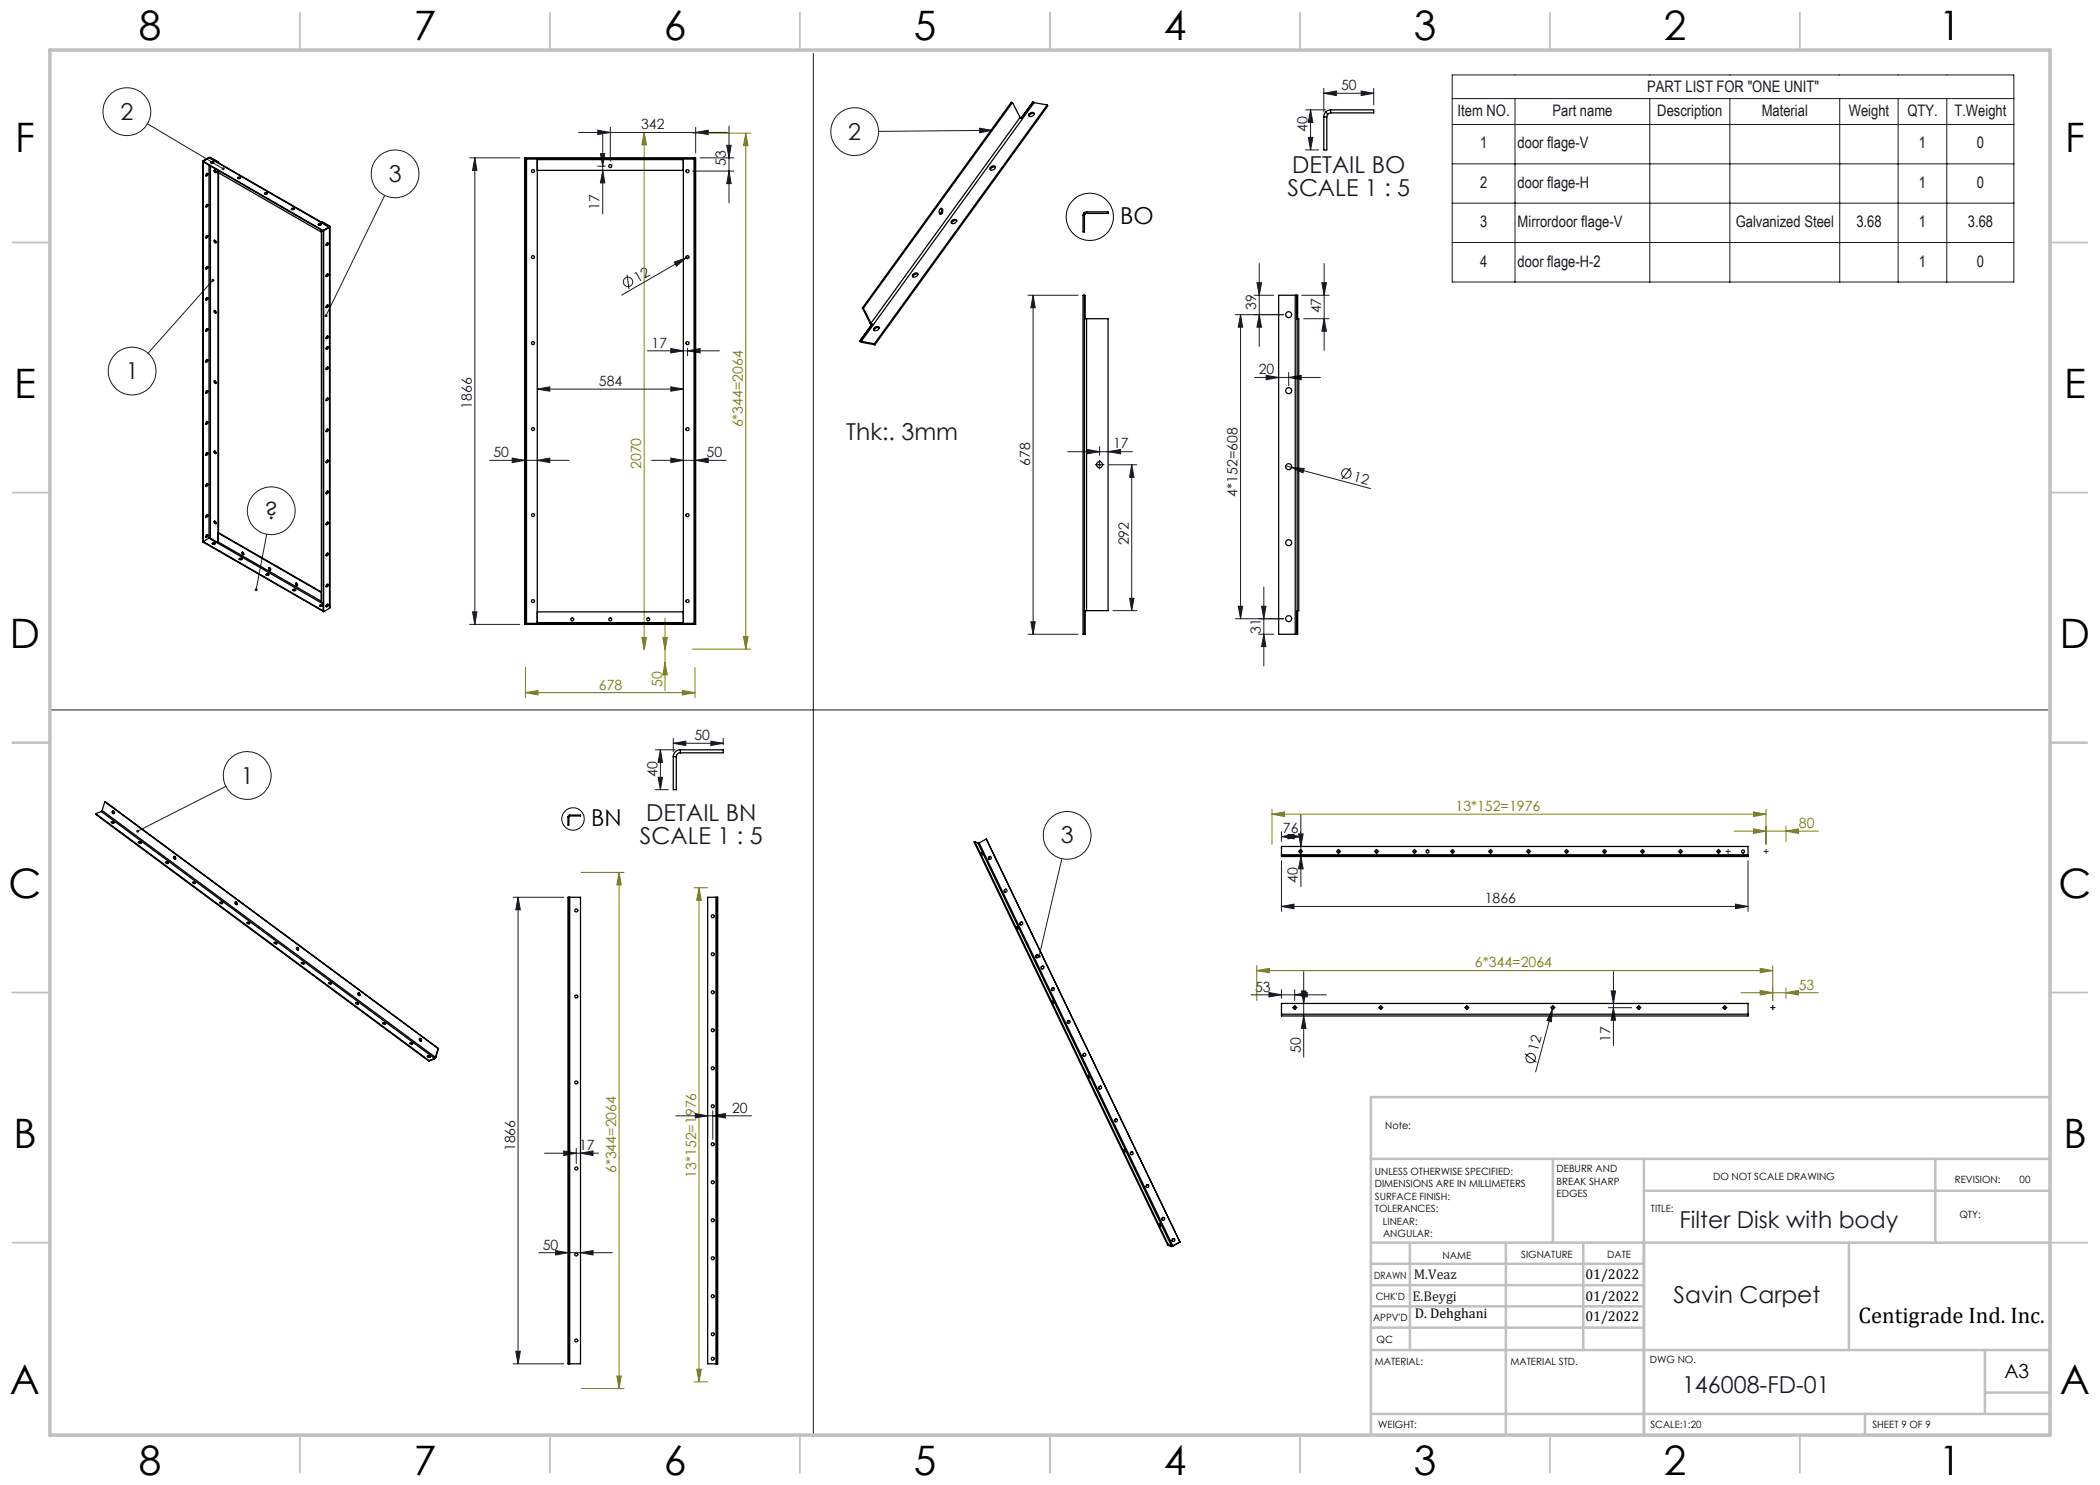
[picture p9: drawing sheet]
<svg xmlns="http://www.w3.org/2000/svg" width="420mm" height="297mm" viewBox="0 0 420 297" stroke-linecap="round" stroke-linejoin="round" font-family="sans-serif">
<g fill="none" stroke="#191924" stroke-width=".2">
<path d="M162.7 10.7v276.6M264.8 18.7l2.5-.5v.9zM264.8 17.7v4.7M264.8 18.7h9.9M272.2 18.2l2.5 .5-2.5 .4zM274.7 17.7v3.3M290.4 15h112.4v41.4h-112.4zM290.4 19.7h112.4M303 19.7v36.7M330 19.7v36.7M346 19.7v36.7M367.9 19.7v36.7"/>
<path d="M379.6 19.7v36.7M389.4 19.7v36.7M29.5 24.8l15.1 9M76.9 39.1l-11.7 24M93.9 31.6h10.1M95 31.6v93.3M95 31.6l.4 2.5h-.9zM115.7 26.5h29.8M119.5 33.2h1.5M119.6 26l2.5 .5-2.5 .4zM120.1 30.7h.9l-.5 2.5zM120.5 26.9v15.9"/>
<path d="M120.5 34.1l.5 2.5h-.9zM122.1 25.5v6.7M138.5 34.2h8.3M139.1 26.5l2.5-.5v.9zM139.1 25.5v5.1M140 31.6h6.8M145.3 29.1h.9l-.4 2.5zM145.8 25.2v15.4M145.8 34.2l.4 2.5h-.9zM195.9 25.6l2.5 .5-2.5 .5zM198.4 26.1l-22.7 .2M261.1 30h2.6"/>
<path d="M261.1 22h4M261.7 27.5h.9l-.5 2.5zM262.1 22v8M262.1 22l.5 2.5h-.9zM290.4 24.9h112.4M290.4 32.8h112.4M42.6 56.1l-13 14.6M125.4 54.9l.4 2.9M134.9 52.4l2.3-.8-1.9 1.6zM137.2 51.6l-12.8 7.4M137.8 51.3l-.6 .3M205.6 59.1h10"/>
<path d="M206.6 59.1l.4 2.5h-.8zM206.6 59.1v67.8M250.8 59.1h3.9M251.4 56.5h.9l-.5 2.6zM251.8 52.7v16.6M260.3 59.1h5.5M264.4 56.5h.9l-.5 2.6zM264.8 52.7v17.4M290.4 40.6h112.4M290.4 48.5h112.4M107.5 77.8l2.5-.4v.8zM107.5 77.8h29.2"/>
<path d="M129.5 70.2h14.4M134.2 69.7l2.5 .5-2.5 .4zM134.2 77.4l2.5 .4-2.5 .4zM137.5 70.2l2.5-.5v.9zM137.5 69.6v1.6M247.1 62.9h9.7M248.1 62.9l.4 2.5h-.9zM248.1 62.9v60.9M250.9 75.5h13.2M251.8 62.9l.5 2.5h-.9zM253.2 75.1l2.5 .4-2.5 .4zM257.7 75.5l2.5-.4v.8z"/>
<path d="M257.7 74.5v2.6M260.7 63.7h5.1M264.8 63.7l.5 2.5h-.9zM97.9 92.1h15.9M102.4 91.6l2.6 .5-2.6 .4zM107.5 92.1l2.5-.5v.9zM130.3 92.1h14.9M134.2 91.6l2.5 .5-2.5 .4zM139.1 92.1l2.5-.5v.9zM213.6 90.3h12.9M217.4 89.9l2.5 .4-2.5 .5zM219.6 93h.6"/>
<path d="M219.9 89.3v1.8M219.9 92.7v.5M221.6 90.3l2.5-.4v.9zM221.8 93h5.6M226.3 93l.5 2.5h-.9zM226.3 93v29.1M257.1 93.2l1.2 .3M258.3 93.5l2.5 .2-.2 .9zM258.3 93.5l15.8 4.2M270.1 93.6l-1.7 2.2M53.3 106.9l-2.1 11M225.9 119.7h.9l-.5 2.4z"/>
<path d="M252.8 117.4v15.8M93.9 124.9h10.1M94.5 122.4h.9l-.4 2.5zM205.6 126.9h10M206.2 124.4h.8l-.4 2.5zM222.6 122.1h4.8M247.1 123.8h9.7M247.6 121.2h.9l-.4 2.6zM251.7 126.9h3M252.3 121.2h.9l-.4 2.6zM252.8 126.9l.4 2.4h-.9zM10.2 142h399.4"/>
<path d="M45.2 157.3l-17.6 8.9M131.1 157.9h2.6M131.1 150h3.9M131.6 155.5h.9l-.4 2.4zM132.1 150v7.9M132.1 150l.4 2.5h-.9zM134.7 148.7l2.5-.5v.9zM134.7 147.7v2.7M134.7 148.7h9.9M142.2 148.2l2.4 .5-2.4 .4zM144.6 147.7v1.2M102.6 179.5h10.1"/>
<path d="M103.6 179.5v93.3M103.6 179.5l.5 2.5h-.9zM212.4 171.7l-4.6 19.6M256.3 167.3l2.5-.4v.9zM256.3 166.3v2M256.3 172.2v10.1M256.3 167.3h3.8M257.6 166.9l2.5 .4-2.5 .5zM259.7 166.8h.9l-.4 2.5zM260 170.3h.2M260.1 166.3v2.6M260.1 170.2v.2"/>
<path d="M260.2 171.3l.4 2.5h-.9zM260.2 162.9v14.4M267.6 170.3h.2M267.7 170.2v.2M275.2 170.3h.2M275.3 170.2v.2M282.8 170.3h.2M282.9 170.2v.2M290.4 170.3h.2M290.5 170.2v.2M298 170.3h.2M298.1 170.2v.2"/>
<path d="M305.6 170.3h.2M305.7 170.2v.2M313.2 170.3h.2M313.3 170.2v.2M320.8 170.3h.2M320.9 170.2v.2M328.4 170.3h.2M328.5 170.2v.2M336 170.3h.2M336.1 170.2v.2M343.6 170.3h.2M343.7 170.2v.2"/>
<path d="M345.5 170.3h.2M345.6 170.2v.2M349.6 172.2v10.1M353.1 170.3h.2M353.2 170.2v.2M250.2 199h15.1M253.8 198.5l2.5 .5-2.5 .4zM256.3 181.3l2.5-.5v.9zM256.3 197.9v1.8M256.3 181.3h93.3M258.9 199l2.5-.5v.9zM258.9 197.9v2.2"/>
<path d="M260.3 198.2h.9l-.5 2.5zM260.7 194.3v17.1M322.2 198.2h.9l-.4 2.5zM322.7 194.3v14.8M347.1 180.8l2.5 .5-2.5 .4zM258.8 201.5h.3M258.9 201.4v.2M260.7 203.2l.5 2.5h-.9zM276 201.5h.3M276.2 201.4v.2M293.2 201.5h.3M293.4 201.4v.2"/>
<path d="M305 210.7l2.3 1.8M310.4 201.5h.3M310.5 201.8l-.2 2.6-.9-.3zM310.5 201.8l-3.4 12.6M310.6 201.4v.2M310.6 201.3l-.1 .5M321.7 201.5h4.6M322.7 201.5l.4 2.5h-.9zM327.6 201.5h.3M327.8 201.4v.2M344.8 201.5h.3M344.9 201.4v.2"/>
<path d="M354.4 201.5h.3M354.5 201.4v.2M108.9 230.6h10.8M112.7 230.2l2.6 .4-2.6 .5zM115.3 229.7v3M116.1 230.6l2.5-.4v.9zM135.2 223.2h15.1M139.1 222.7l2.4 .5-2.4 .4zM142.6 223.2l2.5-.5v.9zM142.6 222.1v5.8M107.8 250.5h14.6M111.1 250.1l2.5 .4-2.5 .5z"/>
<path d="M116.1 250.5l2.5-.4v.9zM102.6 272.8h10.1M103.2 270.3h.9l-.5 2.5z"/>
<circle cx="25.4" cy="22.3" r="4.8"/>
<circle cx="79" cy="34.8" r="4.8"/>
<circle cx="171" cy="26.3" r="4.8"/>
<circle cx="125.6" cy="56.4" r=".95"/>
<circle cx="26.4" cy="74.2" r="4.8"/>
<circle cx="269.3" cy="94.7" r=".95"/>
<circle cx="54.2" cy="102.2" r="4.8"/>
<circle cx="49.4" cy="155.1" r="4.8"/>
<circle cx="213.4" cy="167.1" r="4.8"/>
<circle cx="306.1" cy="211.6" r=".94"/>
</g>
<g fill="none" stroke="#000" stroke-width=".2">
<circle cx="217.9" cy="43.4" r="4.7"/>
<circle cx="114.6" cy="163.8" r="2.24"/>
</g>
<g fill="none" stroke="#808000" stroke-width=".2">
<path d="M128.8 26.5l.5 2.5h-.9zM128.8 26.5v103.5M138.5 26.6h11.6M149.2 26.6l.4 2.5h-.9zM149.2 26.6v103.2M105.1 138.5l2.5-.4v.9zM105.1 133.5v6.1M105.1 138.5h33.9M128.4 127.5h.9l-.5 2.5zM132.6 127.5h.9l-.5 2.5zM133 132.5l.5 2.5h-.9zM133 123.6v14.5"/>
<path d="M136.5 138.1l2.5 .4-2.5 .5zM138.5 129.8h11.6M139 133.5v6.1M148.7 127.3h.9l-.4 2.5zM116.3 174.5h8.5M123.8 174.5l.4 2.5h-.8zM123.8 174.5v103.2M138.8 177.5h2.7M139.8 177.5l.5 2.6h-1zM139.8 177.5v98.9M254.4 162.8l2.5-.4v.9zM254.4 161.9v7"/>
<path d="M254.4 162.8h98.8M346.9 166.2h16.8M350.7 162.4l2.5 .4-2.5 .5zM350.7 165.8l2.5 .4-2.5 .5zM353.2 161.9v7M357.2 166.2l2.5-.4v.9zM357.2 165.2v3.1M251.4 194.1l2.5-.4v.9zM251.4 193.1v7M251.4 194.1h103.1M348.2 198.5h15.4M352 193.7l2.5 .4-2.5 .5z"/>
<path d="M352 198.1l2.5 .4-2.5 .5zM354.5 193.1v7M357.2 198.5l2.5-.4v.9zM357.2 197.6v2.1M116.3 277.7h8.5M123.4 275.2h.8l-.4 2.5zM138.8 276.4h2.7M139.3 273.9h1l-.5 2.5z"/>
</g>
<g fill="none" stroke="#191924" stroke-width=".2" stroke-dasharray="15.2 1.3 1.3 1.3">
<path d="M219.4 92.9h-.3M219.9 92.4v-.3M219.9 93.4v.4M220.4 92.9h.4M259.9 170.3h-.2M260.1 170v-.2M260.1 170.5v.2M260.4 170.3h.1M267.5 170.3h-.2M267.7 170v-.2M267.7 170.5v.2M268 170.3h.1"/>
<path d="M275.1 170.3h-.2M275.3 170v-.2M275.3 170.5v.2M275.6 170.3h.1M282.7 170.3h-.2M282.9 170v-.2M282.9 170.5v.2M283.2 170.3h.1M290.3 170.3h-.2M290.5 170v-.2M290.5 170.5v.2M290.8 170.3h.1"/>
<path d="M297.9 170.3h-.2M298.1 170v-.2M298.1 170.5v.2M298.4 170.3h.1M305.5 170.3h-.2M305.7 170v-.2M305.7 170.5v.2M306 170.3h.1M313.1 170.3h-.2M313.3 170v-.2M313.3 170.5v.2M313.6 170.3h.1"/>
<path d="M320.7 170.3h-.2M320.9 170v-.2M320.9 170.5v.2M321.2 170.3h.1M328.3 170.3h-.2M328.5 170v-.2M328.5 170.5v.2M328.8 170.3h.1M335.9 170.3h-.2M336.1 170v-.2M336.1 170.5v.2M336.4 170.3h.1"/>
<path d="M343.5 170.3h-.2M343.7 170v-.2M343.7 170.5v.2M344 170.3h.1M345.4 170.3h-.2M345.6 170v-.2M345.6 170.5v.2M345.9 170.3h.1M353 170.3h-.2M353.2 170v-.2M353.2 170.5v.2M353.5 170.3h.1"/>
<path d="M258.7 201.5h-.2M259 201.8v.1M259 201.3v-.2M259.2 201.5h.2M275.9 201.5h-.2M276.2 201.8v.1M276.2 201.3v-.2M276.4 201.5h.2M293.1 201.5h-.2M293.4 201.8v.1M293.4 201.3v-.2M293.6 201.5h.2"/>
<path d="M310.3 201.5h-.2M310.6 201.8v.1M310.6 201.3v-.2M310.8 201.5h.2M327.5 201.5h-.2M327.8 201.8v.1M327.8 201.3v-.2M328 201.5h.2M344.7 201.5h-.2M345 201.8v.1M345 201.3v-.2M345.2 201.5h.2"/>
<path d="M354.3 201.5h-.2M354.6 201.8v.1M354.6 201.3v-.2M354.8 201.5h.2"/>
</g>
<g fill="none" stroke="#c0c0c0" stroke-width=".35">
<path d="M60 2.5v7.5M110 2.5v7.5M160 2.5v7.5M210 2.5v7.5M260 2.5v7.5M310 2.5v7.5M360 2.5v7.5M2.5 48.5h7.5M410 48.5h7.5M2.5 98.5h7.5M410 98.5h7.5M2.5 148.5h7.5"/>
<path d="M410 148.5h7.5M2.5 198.5h7.5M410 198.5h7.5M2.5 248.5h7.5M410 248.5h7.5M60 287v7.5M110 287v7.5M160 287v7.5M210 287v7.5M260 287v7.5M310 287v7.5M360 287v7.5"/>
</g>
<g fill="none" stroke="#c0c0c0" stroke-width=".5">
<path d="M410 219.4h-135.8v67.4M274.2 231.8h135.8M310.6 231.8v16.7M328.8 231.8v55.2M328.8 238.2h81.2M387.1 231.8v16.7M274.2 248.5h135.8M274.2 257h54.6M274.2 252.8h54.6M282 248.5v21.5M301.2 248.5v38.3M316.7 248.5v21.5"/>
<path d="M369.8 248.5v21.5M274.2 265.5h54.6M274.2 261.3h54.6M274.2 270h135.8M397 270v12.8M397 278.5h13M274.2 282.8h135.8M373 282.8v4.2"/>
</g>
<path d="M10 10h400v277h-400z" fill="none" stroke="#c0c0c0" stroke-width=".7"/>
<path d="M44.4 33.5v.4a.29 .29 0 0 0 .2 .2 .29 .29 0 0 0 .3-.2l-.3-.1 .3 .1a.31 .31 0 0 0-.1-.4 .31 .31 0 0 0-.4 0zM65 62.9l-.1 .3 .2 .2 .1-.3-.1 .3a.31 .31 0 0 0 .4-.3 .31 .31 0 0 0-.5-.2zM51 117.8a.29 .29 0 0 0-.1 .3 .29 .29 0 0 0 .3 .1v-.3v.3a.29 .29 0 0 0 .3-.3 .29 .29 0 0 0-.5-.1zM42.4 55.8a.31 .31 0 0 0-.1 .5 .31 .31 0 0 0 .5 0 .31 .31 0 0 0 0-.5l-.2 .3 .2-.3zM195.9 25.6l2.5 .5-2.5 .5zM27.3 166v.4l.3-.2-.3 .2a.3 .3 0 0 0 .4 .1 .3 .3 0 0 0 .1-.4 .3 .3 0 0 0-.5-.1zM207.6 191.1a.29 .29 0 0 0 .2 .5v-.3v.3a.31 .31 0 0 0 .3-.4 .31 .31 0 0 0-.5-.1z" fill="#191924"/>
<g fill="#808000">
<path d="M136.5 138.1l2.5 .4-2.5 .5zM105.1 138.5l2.5-.4v.9z"/>
<path d="M251.4 194.1l2.5-.4v.9zM352 193.7l2.5 .4-2.5 .5zM352 198.1l2.5 .4-2.5 .5zM357.2 198.5l2.5-.4v.9z"/>
<path d="M128.8 26.5l.5 2.5h-.9zM128.4 127.5h.9l-.5 2.5zM132.6 127.5h.9l-.5 2.5zM133 132.5l.5 2.5h-.9zM149.2 26.6l.4 2.5h-.9zM148.7 127.3h.9l-.4 2.5zM123.8 174.5l.4 2.5h-.8zM123.4 275.2h.8l-.4 2.5zM139.8 177.5l.5 2.6h-1zM139.3 273.9h1l-.5 2.5z"/>
<path d="M254.4 162.8l2.5-.4v.9zM350.7 162.4l2.5 .4-2.5 .5zM350.7 165.8l2.5 .4-2.5 .5zM357.2 166.2l2.5-.4v.9z"/>
</g>
<g fill="#191924">
<path d="M134.9 52.4l2.3-.8-1.9 1.6z"/>
<path d="M310.5 201.8l-.2 2.6-.9-.3z"/>
<path d="M258.3 93.5l2.5 .2-.2 .9z"/>
<path d="M272.2 18.2l2.5 .5-2.5 .4zM264.8 18.7l2.5-.5v.9z"/>
<path d="M107.5 92.1l2.5-.5v.9zM102.4 91.6l2.6 .5-2.6 .4zM137.5 70.2l2.5-.5v.9zM134.2 69.7l2.5 .5-2.5 .4zM142.6 223.2l2.5-.5v.9zM139.1 222.7l2.4 .5-2.4 .4zM257.7 75.5l2.5-.4v.8zM253.2 75.1l2.5 .4-2.5 .4zM257.6 166.9l2.5 .4-2.5 .5zM256.3 167.3l2.5-.4v.9z"/>
<path d="M107.5 77.8l2.5-.4v.8zM134.2 77.4l2.5 .4-2.5 .4zM134.2 91.6l2.5 .5-2.5 .4zM139.1 92.1l2.5-.5v.9zM119.6 26l2.5 .5-2.5 .4zM139.1 26.5l2.5-.5v.9zM111.1 250.1l2.5 .4-2.5 .5zM116.1 250.5l2.5-.4v.9zM112.7 230.2l2.6 .4-2.6 .5zM116.1 230.6l2.5-.4v.9zM217.4 89.9l2.5 .4-2.5 .5zM221.6 90.3l2.5-.4v.9z"/>
<path d="M258.9 199l2.5-.5v.9zM253.8 198.5l2.5 .5-2.5 .4z"/>
<path d="M94.5 122.4h.9l-.4 2.5zM95 31.6l.4 2.5h-.9zM145.8 34.2l.4 2.5h-.9zM145.3 29.1h.9l-.4 2.5zM131.6 155.5h.9l-.4 2.4zM132.1 150l.4 2.5h-.9z"/>
<path d="M261.7 27.5h.9l-.5 2.5zM262.1 22l.5 2.5h-.9z"/>
<path d="M322.7 201.5l.4 2.5h-.9zM322.2 198.2h.9l-.4 2.5z"/>
<path d="M264.4 56.5h.9l-.5 2.6zM264.8 63.7l.5 2.5h-.9zM251.4 56.5h.9l-.5 2.6zM251.8 62.9l.5 2.5h-.9z"/>
<path d="M120.1 30.7h.9l-.5 2.5zM120.5 34.1l.5 2.5h-.9zM103.6 179.5l.5 2.5h-.9zM103.2 270.3h.9l-.5 2.5zM206.6 59.1l.4 2.5h-.8zM206.2 124.4h.8l-.4 2.5zM226.3 93l.5 2.5h-.9zM225.9 119.7h.9l-.5 2.4zM248.1 62.9l.4 2.5h-.9zM247.6 121.2h.9l-.4 2.6zM259.7 166.8h.9l-.4 2.5zM260.2 171.3l.4 2.5h-.9z"/>
<path d="M252.3 121.2h.9l-.4 2.6zM252.8 126.9l.4 2.4h-.9z"/>
<path d="M260.3 198.2h.9l-.5 2.5zM260.7 203.2l.5 2.5h-.9z"/>
<path d="M134.7 148.7l2.5-.5v.9zM142.2 148.2l2.4 .5-2.4 .4z"/>
<path d="M256.3 181.3l2.5-.5v.9zM347.1 180.8l2.5 .5-2.5 .4z"/>
</g>
<g fill="none" stroke="#000" stroke-width=".25">
<path d="M40.5 32.2h.1M40.5 32.2v76.2h.1M40.6 32.2v76.2M40.6 32.2l24 13.9M40.6 32.4l24 13.8M41.2 34.9l.2-.2a.26 .26 0 0 1 .1 .3 .26 .26 0 0 1-.4 .1zM41.5 34.7l-.2 .4-.1 .1M41.7 31.5h.5M41.7 31.5l-1.2 .7M41.7 31.5l.1 .1M41.8 31.6h.3M41.8 31.6l-1.2 .6"/>
<path d="M41.8 31.6l24 13.8M41.8 33.1v74.5M42.1 31.6l1.5 .9M42.1 31.6h.1M42.1 33.2v74.4M42.2 32.5l.2-.1 .3 .1M42.2 32.4l.1-.1a.25 .25 0 0 1 .4 0 .25 .25 0 0 1 0 .4 .25 .25 0 0 1-.4-.1zM42.2 31.5l1.5 .9M42.2 31.5l-.1 .1M42.9 34l.2 .1a.24 .24 0 0 1 .2 .2 .24 .24 0 0 1-.3 .3 .24 .24 0 0 1-.2-.3zM42.9 34l.1 .4 .2 .1M43.6 32.5h.1"/>
<path d="M43.6 34.1v74.3M43.6 34.5l20.7 11.9M43.6 32.5l20.7 11.9M43.7 32.4l-.1 .1M43.7 32.4v.2M43.7 34.6v71.9M47.6 35.6l.2-.1 .3 .1M47.6 35.5h.4a.26 .26 0 0 1-.1 .3 .26 .26 0 0 1-.4-.2zM52.9 38.6l.2-.1a.23 .23 0 0 1 .3 0 .23 .23 0 0 1 0 .4 .23 .23 0 0 1-.3-.1zM52.9 38.7l.2-.1 .4 .1M105 31.6h34.1v93.3h-34.1zM105.1 31.6v93.3"/>
<path d="M105.1 31.7h33.9M105.2 31.8h2.3v.1M105.3 31.8v92.9M107.5 31.9v92.6M107.5 31.9h29.2M107.5 34.1h29.2M136.7 31.9v92.6M138.8 31.8v92.9M139 31.8h-2.3v.1M139 31.6v93.3M198.2 33.4a.46 .46 0 0 1 .5-.3 .46 .46 0 0 1 .3 .5 .59 .59 0 0 1-.5 .4 .59 .59 0 0 1-.5-.3zM199.1 33.4a.72 .72 0 0 0-1 .6"/>
<path d="M202.5 20.5l-29.8 41.1M202.5 20.5l1.5 3M202.5 20.5h-.3l-29.7 41.1M204 23.5l.2 .2M204 23.5l-29.8 41.1M205.8 22.8a.6 .6 0 0 1 1-.1 .64 .64 0 0 1-.4 .6 .64 .64 0 0 1-.7-.2zM206.6 20.4l.2 .1M206.6 20.4l-2.4 3.3M206.8 22.8a.75 .75 0 0 0-1 .4M206.8 20.5l-34.5 47.8M206.8 20.5l2.6 .5M209.4 21l-34.5 47.8"/>
<path d="M209.4 21l.2 .2-34.6 47.8M264.8 23.4v6.6h.6v-6.6M264.8 23.4h.6M265.1 22.4l-.3 .6v.4M265.1 22.4l.5 .4M265.6 22.8l-.2 .6M266.1 22.6l-.5 .2M266.1 22l-.5 .1-.5 .3M266.1 22v.6M266.1 22h8.6v.6h-8.6M41.2 59.7l.1-.2a.22 .22 0 0 1 .3 .2 .22 .22 0 0 1-.2 .3h-.2zM41.2 53.4l.1-.1a.22 .22 0 0 1 .3 .2 .22 .22 0 0 1-.2 .3h-.2z"/>
<path d="M41.2 47.2l.1-.1a.25 .25 0 0 1 .3 .3 .25 .25 0 0 1-.3 .2l-.2-.1zM41.3 40.9h.1a.25 .25 0 0 1 .1 .3 .25 .25 0 0 1-.4 .1zM41.5 40.9l-.2 .4-.1 .1M41.5 47.1l-.2 .4-.1 .1M41.5 53.3l-.2 .4-.1 .1M41.5 59.5l-.1 .3-.2 .2M42.9 48l.2 .1a.24 .24 0 0 1 .2 .3 .24 .24 0 0 1-.3 .2 .24 .24 0 0 1-.2-.3zM42.9 48l.1 .5h.2M58.3 41.8l.2-.1 .3 .1M58.3 41.7h.5a.26 .26 0 0 1-.2 .3 .26 .26 0 0 1-.3-.2zM63.7 44.9l.2-.1 .3 .1M63.7 44.8h.4a.26 .26 0 0 1-.2 .3 .26 .26 0 0 1-.3-.3z"/>
<path d="M64.3 44.4h.1M64.3 46v74.4M64.3 44.4l1.5 .9M64.3 44.4l.1-.1 1.5 .9M64.6 46.1v76.2M64.6 46.1h.1M64.7 46.1v76.2M65.4 48.6h.1a.24 .24 0 0 1 .1 .3 .24 .24 0 0 1-.4 .1zM65.4 54.8h.1a.24 .24 0 0 1 .1 .3 .24 .24 0 0 1-.4 .1zM65.5 48.6l-.1 .4-.2 .1M65.5 54.8l-.1 .3-.2 .2M65.8 45.3v.1"/>
<path d="M65.8 45.4l-1.2 .7M65.8 45.4l.1 .1M65.8 45.3h.1M65.9 45.2l.1 .1-.1 .2M65.9 45.5l-1.2 .6M65.9 45.5v76.2M65.9 45.2l-.1 .1M66 45.3v76.2l-.1 .2M182.6 54.8a.51 .51 0 0 1 .5-.3 .51 .51 0 0 1 .5 .4 .62 .62 0 0 1-.5 .5 .62 .62 0 0 1-.6-.3zM183.6 54.9a.77 .77 0 0 0-1 .5M188.1 41.7a.56 .56 0 0 1 .5 .4 .56 .56 0 0 1-.3 .7 .43 .43 0 0 1-.5-.2 .43 .43 0 0 1 .1-.6zM188.2 41.7a.79 .79 0 0 1-.2 1.1"/>
<path d="M190.4 44.1a.45 .45 0 0 1 .5-.3 .45 .45 0 0 1 .4 .5 .59 .59 0 0 1-.5 .4 .59 .59 0 0 1-.6-.3zM191.3 44.2a.73 .73 0 0 0-1 .5M216.6 43.1v3.3h.3v-3.3M216.6 43.1h.3M216.8 42.6l-.2 .5M216.8 42.6l.2 .2M216.9 59.1h.1v4.6h.3M216.9 59.1h-.3v67.8h.3M216.9 59.1v67.8M217 42.8l-.1 .3M217.3 42.7l-.3 .1M217.3 42.4l-.5 .2"/>
<path d="M217.3 42.4v.3M217.3 42.4h4.3v.3h-4.3M259 59.1h.3M259 59.1h-3.3v67.8h3.3M259 59.1v67.8M259.3 59.1v4.6h.1M259.3 59.1h.2v4.6M41.2 78.3l.2-.2a.24 .24 0 0 1 .1 .4 .24 .24 0 0 1-.4 0zM41.2 72.1l.1-.1a.19 .19 0 0 1 .3 .1 .19 .19 0 0 1-.1 .2l-.3 .1zM41.2 65.9l.1-.1a.22 .22 0 0 1 .3 .1 .22 .22 0 0 1-.2 .3h-.2zM41.5 65.7l-.1 .3-.2 .2M41.5 71.9l-.1 .3-.2 .2"/>
<path d="M41.5 78.1l-.1 .4-.2 .1M42.8 76.2a.27 .27 0 0 1 .4 .1 .27 .27 0 0 1-.2 .4l-.2-.3zM42.9 62.1l.2 .1a.24 .24 0 0 1 .2 .2 .24 .24 0 0 1-.3 .2 .24 .24 0 0 1-.2-.3zM42.9 62.1l.1 .4 .2 .1M42.9 76.1v.3l.3 .2M65.3 61.2l.2-.2a.24 .24 0 0 1 .1 .3 .24 .24 0 0 1-.4 .1zM65.3 79.7l.2-.1a.25 .25 0 0 1 .1 .4 .25 .25 0 0 1-.4 0zM65.3 69.5l.2-.2a.24 .24 0 0 1 .1 .4 .24 .24 0 0 1-.4 0zM65.5 61l-.1 .3-.2 .2M65.5 67.2l-.1 .4-.2 .1M65.5 69.3v.3l-.3 .2M65.5 73.4l-.1 .4-.2 .1"/>
<path d="M65.5 79.6l-.1 .4-.2 .1M171.9 68.3l.5 .2M172 68.2l.3 .1M172 68.2l-.1 .1M172.3 68.3l2.6 .5M172.3 68.3l.1 .2M172.4 68.5l2.6 .5M172.5 61.6h.2M172.5 61.6l1.5 3M172.7 61.6l1.5 3M174 64.6l.3 .4M174 64.6h.2"/>
<path d="M174.2 64.6l.2 .2M174.3 65l-2.4 3.3M174.4 64.8l-2.4 3.4M174.4 64.8l-.1 .2M174.9 68.8l.1 .2M174.9 65.5a.48 .48 0 0 1 .5-.2 .48 .48 0 0 1 .4 .3 .59 .59 0 0 1-.4 .5 .59 .59 0 0 1-.7-.2zM175.8 65.6a.71 .71 0 0 0-1 .5M217.3 63.7v58.4M217.3 63.7h4.3v58.4h-4.3M259.4 63.7h.4v58.4h-.4M259.4 63.7v58.4M41.2 96.9a.18 .18 0 0 1 .2-.2 .18 .18 0 0 1 .2 .2l-.3 .4-.2-.1z"/>
<path d="M41.2 90.7l.1-.1a.26 .26 0 0 1 .3 .3 .26 .26 0 0 1-.4 .1zM41.2 84.5l.2-.2a.24 .24 0 0 1 .1 .4 .24 .24 0 0 1-.4 0zM41.5 84.3l-.1 .3-.2 .2M41.5 90.5v.2l-.3 .3M41.5 96.7l-.2 .4-.1 .1M42.8 90.2a.27 .27 0 0 1 .4 .1 .27 .27 0 0 1-.2 .4l-.2-.2zM42.9 90.2l.1 .3 .2 .2M65.3 92.1l.2-.1a.23 .23 0 0 1 .1 .4 .23 .23 0 0 1-.4 0zM65.3 85.9l.1-.1a.27 .27 0 0 1 .3 .4 .27 .27 0 0 1-.4 .2zM65.4 98.3l.1-.1a.25 .25 0 0 1 .1 .4 .25 .25 0 0 1-.4 .1zM65.5 85.8v.3l-.3 .2M65.5 92v.3l-.3 .2"/>
<path d="M65.5 98.2v.3l-.3 .2M40.6 108.4l24 13.9M41.2 103.1l.2-.2a.26 .26 0 0 1 .1 .4 .26 .26 0 0 1-.4 .1zM41.2 107.1l.1-.1a.19 .19 0 0 1 .3 .1 .19 .19 0 0 1-.1 .2l-.3 .2zM41.5 102.9l-.2 .4-.1 .1M41.5 106.9l-.1 .4-.2 .1M41.8 107.6l-1.2 .7 24 13.9M41.8 107.6l22.8 13.2M41.9 107.6l1.7 .9v-.1M42.4 108.7l.5-.2a.25 .25 0 0 1-.1 .4 .25 .25 0 0 1-.4-.2zM42.4 108.8l.2-.1 .4 .1M42.8 104.2a.27 .27 0 0 1 .4 .2 .27 .27 0 0 1-.2 .3l-.2-.2z"/>
<path d="M42.9 104.2l.1 .3 .2 .2M43.6 108.4l20.7 11.9-.1 .1 .4 .2M43.7 106.5l-.1 .1 20.7 11.9M43.7 106.5l20.6 11.9M47.8 111.8l.2-.1a.24 .24 0 0 1 .3-.1 .24 .24 0 0 1 0 .4 .24 .24 0 0 1-.3 0zM47.8 111.9l.2-.1 .4 .1M48.4 110.5a.26 .26 0 0 1 .3 .1 .26 .26 0 0 1-.1 .3l-.2-.2zM48.5 110.4l.3 .5M53.2 115l.2-.1 .4 .1M53.2 114.8h.1a.24 .24 0 0 1 .4 0 .24 .24 0 0 1 0 .3 .24 .24 0 0 1-.4-.1l-.1-.1zM53.8 113.6a.27 .27 0 0 1 .3 .1 .27 .27 0 0 1-.1 .3l-.2-.2zM53.9 113.5v.3l.2 .2"/>
<path d="M58.6 118.1l.1-.1 .4 .1M58.6 117.9h.1a.25 .25 0 0 1 .4-.1 .25 .25 0 0 1 0 .4 .25 .25 0 0 1-.4 0l-.1-.1zM59.1 116.7a.25 .25 0 0 1 .4 .1 .25 .25 0 0 1-.2 .3zM59.2 116.6l.1 .4 .2 .1M65.4 116.9l.1-.1a.24 .24 0 0 1 .1 .4 .24 .24 0 0 1-.4 0zM65.4 110.7l.1-.1a.26 .26 0 0 1 .1 .4 .26 .26 0 0 1-.4 .1zM65.4 104.5l.1-.1a.26 .26 0 0 1 .1 .4 .26 .26 0 0 1-.4 .1zM65.5 104.4v.2l-.3 .3M65.5 110.6l-.1 .5h-.2M65.5 116.8l-.1 .5h-.2M64 121h.1a.24 .24 0 0 1 .3-.1 .24 .24 0 0 1 0 .4 .24 .24 0 0 1-.3 0zM64 121.2l.1-.1 .4 .1"/>
<path d="M64.6 122.3h.1M65.2 121.1l.2 .1M65.3 121l.2 .1M65.4 120.9h.1a.23 .23 0 0 1 .1 .3 .23 .23 0 0 1-.4 0zM65.5 120.8v.3l-.3 .2M65.9 121.7l-1.2 .6M105.1 124.7h33.9M107.5 124.5v.2h-2.3M107.5 124.5h29.2M107.5 122.4h29.2M136.7 124.5v.2h2.3M217.3 122.1h-.3v4.8h-.1"/>
<path d="M259 126.9h.3M259.4 122.1h-.1v4.8M259.5 122.1v4.8h-.2M134.7 151.3h.6M134.7 151.3v6.6h.6v-6.6M136.1 150a1.39 1.39 0 0 0-1.4 1.3M136.1 150.6a.78 .78 0 0 0-.8 .7M136.1 150h8.5v.6h-8.5M136.1 150v.6M19.2 162.7l66.6 49.4M19.2 162.7l-.1 .2 66.7 49.3M20.2 162.3l-1 .4"/>
<path d="M20.2 162.3l66.7 49.4M20.4 162.1l-.2 .2M20.4 162.1l66.7 49.4M21 160.4l-.6 1.7M21 160.4l66.6 49.3M21 160.4l66.7 49.3M22.3 164.4l.2-.1 .3 .2a.25 .25 0 0 1-.3 .2 .25 .25 0 0 1-.2-.3zM22.3 164.5l.5 .1M22.6 162.2l-.1 .2 .3 .3M27.7 168.5h.3l.2 .2M27.7 168.4l.5 .1a.25 .25 0 0 1-.3 .2 .25 .25 0 0 1-.2-.3zM33.1 172.5h.3l.2 .2"/>
<path d="M33.1 172.4l.5 .1a.25 .25 0 0 1-.3 .2 .25 .25 0 0 1-.2-.3zM34.8 171.3a.27 .27 0 0 1 .4 0 .27 .27 0 0 1-.1 .4 .27 .27 0 0 1-.4 0zM34.9 171.3l-.1 .3 .3 .2M38.5 176.5h.4l.2 .2M38.6 176.4l.5 .1a.25 .25 0 0 1-.4 .2 .25 .25 0 0 1-.1-.3zM113.6 163.4v1.6h.2v-1.6M113.6 163.4h.2M113.8 179.5h.1M113.8 179.5h-.2v93.3h.2M113.8 179.5v93.3M113.9 179.5h2.2v93.3h-2.2M113.9 179.5v93.3"/>
<path d="M113.9 163l-.3 .4M113.9 163.2l-.1 .2M113.9 163v.2M113.9 163h2.2v.2h-2.2M143.2 179.5h.2M143.2 179.5h-1.7v93.3h1.7M143.2 179.5v93.3M143.4 179.5h.1v93.3h-.1M143.4 179.5v93.3M194.9 168.3l-.1 .1 38.7 80.6M194.9 168.3l38.7 80.6M194.9 168.3l.7 .4"/>
<path d="M195.6 168.7l38.7 80.5M195.8 168.6l-.2 .1M195.8 168.6l38.8 80.6M196.1 170.5l.3 .5zM197.2 167.8l-1.4 .8M197.2 167.8l38.8 80.6M197.2 167.8h.1M198.1 171.3l-.3 .1v.4M201.3 177.9l-.4 .2 .1 .3M256.3 171v.1M256.3 171v-1.7h93.3v1.7M256.3 171.1v.2h93.3v-.2"/>
<path d="M256.3 171.1h93.3M256.3 171h93.3M349.6 171v.1M44 180.5h.3l.2 .2M44 180.4h.2a.24 .24 0 0 1 .3 .1 .24 .24 0 0 1-.1 .3 .24 .24 0 0 1-.3-.1zM47.2 180.4l-.1 .3 .3 .2M49.4 184.5l.2-.1a.24 .24 0 0 1 .3 .1 .24 .24 0 0 1-.1 .4 .24 .24 0 0 1-.3-.2zM49.4 184.6h.3l.2 .1M54.8 188.5h.2a.24 .24 0 0 1 .4 .1 .24 .24 0 0 1-.2 .3 .24 .24 0 0 1-.3-.2zM54.8 188.6h.4l.2 .2M59.4 189.5v.2l.3 .3M60.3 192.6h.3l.2 .2"/>
<path d="M60.3 192.5h.2a.24 .24 0 0 1 .3 .1 .24 .24 0 0 1-.1 .3 .24 .24 0 0 1-.3-.1zM65.7 196.6a.25 .25 0 0 1 .4-.1 .25 .25 0 0 1 0 .3h-.3zM65.7 196.6h.3l.2 .2M71.6 198.6a.26 .26 0 0 1 .4 .2 .26 .26 0 0 1-.2 .3l-.2-.2zM71.7 198.6v.3l.3 .2M203.3 185.3l.3 .6zM204.4 184.5l-.1-.1a.33 .33 0 0 0-.3 .3 .33 .33 0 0 0 .2 .3M207.6 191l-.3 .1-.1 .1 .1 .4M208.7 193.2h-.1a.29 .29 0 0 0-.3 .2 .29 .29 0 0 0 .1 .4M210.7 197.6l-.3 .1 .1 .4M71.1 200.7h.4l.1 .1M71.2 200.6l.1-.1a.23 .23 0 0 1 .4 .1 .23 .23 0 0 1-.2 .3 .23 .23 0 0 1-.3-.1z"/>
<path d="M76.6 204.6l.1-.1a.24 .24 0 0 1 .4 .1 .24 .24 0 0 1-.1 .3 .24 .24 0 0 1-.3-.1zM76.6 204.7h.3l.2 .2M82 208.7h.3l.2 .2M82 208.6h.2a.24 .24 0 0 1 .3 0 .24 .24 0 0 1-.1 .4 .24 .24 0 0 1-.3-.2l-.1-.1zM84 207.7v.3l.2 .2M85.5 211.3h.3l.2 .2M85.5 211.2l.2-.1a.24 .24 0 0 1 .3 .1 .24 .24 0 0 1-.1 .4 .24 .24 0 0 1-.3-.2zM85.8 212.1v.1M86.9 211.8l-1.1 .4M86.9 211.7l-1.1 .4M86.9 211.7v.1M87.1 211.5l-.2 .2"/>
<path d="M87.2 211.4l-.3 .4M87.2 211.4l-.1 .1M87.6 209.7l-.5 1.8M87.7 209.7h-.1M87.7 209.7l-.5 1.7M210.4 200.2l.3 .5zM213.9 204.1a.31 .31 0 0 0-.4 .2 .31 .31 0 0 0 .1 .4M217.1 210.7h-.1a.3 .3 0 0 0-.3 .2 .3 .3 0 0 0 .1 .3M217.6 215l.3 .6zM220.2 217.3a.3 .3 0 0 0-.4 .1 .3 .3 0 0 0 .1 .4M256.3 202.8v.4h93.3v-.4M256.3 202.8h93.3"/>
<path d="M256.3 202.8v-2.1h93.3v2.1M223.3 223.8a.3 .3 0 0 0-.3 .2 .3 .3 0 0 0 .1 .4M224.7 229.9l.3 .5zM226.5 230.4l-.3 .1-.1 .2 .1 .2M229.7 237a.31 .31 0 0 0-.4 .1 .31 .31 0 0 0 .1 .4M231.8 244.8l.3 .5zM232.8 243.5a.3 .3 0 0 0-.3 .2 .3 .3 0 0 0 .1 .3M233.5 249l.7 .3M233.6 248.9l-.1 .1M233.6 248.9l.7 .3M234.3 249.2l-.1 .1M234.6 249.2h-.3"/>
<path d="M234.6 249.2h.1M234.6 249.2l-.4 .1M234.8 247.8a.31 .31 0 0 0-.3 .1 .31 .31 0 0 0 .1 .4M236 248.4l-1.4 .8M113.8 272.8h.1M143.2 272.8h.2"/>
<circle cx="106.6" cy="34.2" r=".3"/>
<circle cx="122" cy="33.2" r=".3"/>
<circle cx="137.5" cy="34.2" r=".3"/>
<circle cx="106.6" cy="51.4" r=".3"/>
<circle cx="137.5" cy="51.4" r=".3"/>
<circle cx="65.4" cy="67.4" r=".24"/>
<circle cx="65.4" cy="73.6" r=".24"/>
<circle cx="106.6" cy="68.6" r=".3"/>
<circle cx="137.5" cy="68.6" r=".3"/>
<circle cx="257.7" cy="62.9" r=".6"/>
<circle cx="257.7" cy="78.1" r=".6"/>
<circle cx="106.6" cy="85.8" r=".3"/>
<circle cx="137.5" cy="85.8" r=".3"/>
<circle cx="219.9" cy="92.9" r=".6"/>
<circle cx="257.7" cy="93.3" r=".61"/>
<circle cx="106.6" cy="103" r=".3"/>
<circle cx="137.5" cy="103" r=".3"/>
<circle cx="257.7" cy="108.5" r=".61"/>
<circle cx="106.6" cy="120.2" r=".31"/>
<circle cx="114.5" cy="123.9" r=".3"/>
<circle cx="122" cy="123.9" r=".3"/>
<circle cx="129.6" cy="123.9" r=".31"/>
<circle cx="137.5" cy="120.2" r=".31"/>
<circle cx="257.7" cy="123.7" r=".61"/>
<circle cx="22.7" cy="162.5" r=".27"/>
<circle cx="198" cy="171.6" r=".3"/>
<circle cx="201.1" cy="178.1" r=".29"/>
<circle cx="260.1" cy="170.3" r=".31"/>
<circle cx="267.7" cy="170.3" r=".3"/>
<circle cx="275.3" cy="170.3" r=".3"/>
<circle cx="282.9" cy="170.3" r=".3"/>
<circle cx="285.5" cy="170.3" r=".31"/>
<circle cx="290.5" cy="170.3" r=".3"/>
<circle cx="298.1" cy="170.3" r=".31"/>
<circle cx="305.7" cy="170.3" r=".3"/>
<circle cx="313.3" cy="170.3" r=".31"/>
<circle cx="320.9" cy="170.3" r=".3"/>
<circle cx="328.5" cy="170.3" r=".3"/>
<circle cx="336.1" cy="170.3" r=".3"/>
<circle cx="343.7" cy="170.3" r=".3"/>
<circle cx="348.6" cy="170.3" r=".3"/>
<circle cx="47.3" cy="180.7" r=".27"/>
<circle cx="59.5" cy="189.8" r=".27"/>
<circle cx="115.3" cy="182.1" r=".3"/>
<circle cx="115.3" cy="199.3" r=".3"/>
<circle cx="142.5" cy="190.8" r=".3"/>
<circle cx="142.5" cy="198.5" r=".3"/>
<circle cx="142.5" cy="183.3" r=".3"/>
<circle cx="204.3" cy="184.7" r=".3"/>
<circle cx="207.4" cy="191.2" r=".29"/>
<circle cx="208.5" cy="193.5" r=".3"/>
<circle cx="210.6" cy="197.8" r=".3"/>
<circle cx="84.1" cy="208" r=".27"/>
<circle cx="115.3" cy="216.5" r=".31"/>
<circle cx="142.5" cy="206" r=".3"/>
<circle cx="142.5" cy="213.7" r=".3"/>
<circle cx="213.7" cy="204.4" r=".3"/>
<circle cx="216.9" cy="211" r=".28"/>
<circle cx="220" cy="217.5" r=".29"/>
<circle cx="259" cy="201.5" r=".3"/>
<circle cx="276.2" cy="201.5" r=".31"/>
<circle cx="293.4" cy="201.5" r=".3"/>
<circle cx="310.6" cy="201.5" r=".31"/>
<circle cx="327.8" cy="201.5" r=".3"/>
<circle cx="345" cy="201.5" r=".3"/>
<circle cx="115.3" cy="233.7" r=".3"/>
<circle cx="142.5" cy="228.8" r=".31"/>
<circle cx="142.5" cy="221.2" r=".3"/>
<circle cx="142.5" cy="236.5" r=".3"/>
<circle cx="223.2" cy="224.1" r=".28"/>
<circle cx="226.4" cy="230.6" r=".29"/>
<circle cx="229.5" cy="237.2" r=".29"/>
<circle cx="115.3" cy="250.9" r=".31"/>
<circle cx="142.5" cy="244.1" r=".31"/>
<circle cx="142.5" cy="259.2" r=".3"/>
<circle cx="142.5" cy="251.7" r=".3"/>
<circle cx="232.6" cy="243.8" r=".28"/>
<circle cx="234.7" cy="248" r=".29"/>
<circle cx="115.3" cy="268.1" r=".3"/>
<circle cx="142.5" cy="271.7" r=".31"/>
<circle cx="142.5" cy="266.9" r=".3"/>
</g>
<g font-size="8.1">
<text x="27.8" y="8">8</text>
<text x="82.8" y="8">7</text>
<text x="132.8" y="8">6</text>
<text x="182.8" y="8">5</text>
<text x="232.8" y="8">4</text>
<text x="282.8" y="8">3</text>
<text x="332.8" y="8">2</text>
<text x="387.8" y="8">1</text>
<text x="3" y="30.4">F</text>
<text x="413" y="30.4">F</text>
<text x="2.8" y="79.6">E</text>
<text x="412.8" y="79.6">E</text>
<text x="2" y="129.6">D</text>
<text x="412" y="129.6">D</text>
<text x="1.7" y="179.6">C</text>
<text x="411.7" y="179.6">C</text>
<text x="2.7" y="229.6">B</text>
<text x="412.7" y="229.6">B</text>
<text x="2" y="278.9">A</text>
<text x="412" y="278.9">A</text>
<text x="27.8" y="295">8</text>
<text x="82.8" y="295">7</text>
<text x="132.8" y="295">6</text>
<text x="182.8" y="295">5</text>
<text x="232.8" y="295">4</text>
<text x="282.8" y="295">3</text>
<text x="332.8" y="295">2</text>
<text x="387.8" y="295">1</text>
</g>
<g font-size="4.7" fill="#191924">
<text x="24.1" y="23.9">2</text>
<text x="169.7" y="27.9">2</text>
<text x="258.4" y="34.6">DETAIL BO</text>
<text x="77.7" y="36.4">3</text>
<text x="257.5" y="39.1">SCALE 1 : 5</text>
<text x="25.2" y="75.8">1</text>
<text x="169.2" y="88">Thk:. 3mm</text>
<text x="52.9" y="103.8">?</text>
<text x="48.2" y="156.7">1</text>
<text x="129.3" y="164.3">DETAIL BN</text>
<text x="128" y="168.8">SCALE 1 : 5</text>
<text x="212.2" y="168.7">3</text>
<text x="335.9" y="245.6">Filter Disk with body</text>
<text x="334.7" y="260.5">Savin Carpet</text>
<text x="336.4" y="278.5">146008-FD-01</text>
</g>
<g font-size="4.7">
<text x="224" y="44.7">BO</text>
<text x="118.2" y="165.2">BN</text>
</g>
<text font-size="4.5" x="371.7" y="264.6">Centigrade Ind. Inc.</text>
<text font-size="3.9" x="400.9" y="275.5">A3</text>
<g font-size="3.2" fill="#191924">
<text x="291.5" y="23.2">Item NO.</text>
<text x="310.5" y="23.2">Part name</text>
<text x="329.4" y="18.5">PART LIST FOR &quot;ONE UNIT&quot;</text>
<text x="331.5" y="23.2">Description</text>
<text x="352.3" y="23.2">Material</text>
<text x="369.7" y="23.2">Weight</text>
<text x="381.5" y="23.2">QTY.</text>
<text x="390.9" y="23.2">T.Weight</text>
<text x="296" y="29.7">1</text>
<text x="303.5" y="29.7">door flage-V</text>
<text x="383.8" y="29.7">1</text>
<text x="395.4" y="29.7">0</text>
<text x="296" y="37.6">2</text>
<text x="303.5" y="37.6">door flage-H</text>
<text x="383.8" y="37.6">1</text>
<text x="395.4" y="37.6">0</text>
<text x="296" y="45.4">3</text>
<text x="303.5" y="45.4">Mirrordoor flage-V</text>
<text x="347.1" y="45.4">Galvanized Steel</text>
<text x="371.3" y="45.4">3.68</text>
<text x="383.8" y="45.4">1</text>
<text x="393.6" y="45.4">3.68</text>
<text x="296" y="53.3">4</text>
<text x="303.5" y="53.3">door flage-H-2</text>
<text x="383.8" y="53.3">1</text>
<text x="395.4" y="53.3">0</text>
</g>
<g font-size="2.8" fill="#191924">
<text x="268.2" y="18">50</text>
<text x="128.2" y="25.8">342</text>
<text x="261.5" y="26.4" transform="rotate(-90 261.5 26.4)">40</text>
<text x="145.2" y="33.1" transform="rotate(-90 145.2 33.1)">53</text>
<text x="119.9" y="41.9" transform="rotate(-90 119.9 41.9)">17</text>
<text x="127.5" y="56.5" transform="rotate(-30 127.5 56.5)">12</text>
<text x="251.2" y="62" transform="rotate(-90 251.2 62)">39</text>
<text x="264.2" y="62.7" transform="rotate(-90 264.2 62.7)">47</text>
<text x="130.3" y="69.5">17</text>
<text x="119.8" y="77.2">584</text>
<text x="251.7" y="74.9">20</text>
<text x="94.4" y="81.8" transform="rotate(-90 94.4 81.8)">1866</text>
<text x="222.6" y="89.7">17</text>
<text x="98.7" y="91.4">50</text>
<text x="141.3" y="91.4">50</text>
<text x="206" y="93.1" transform="rotate(-90 206 93.1)">678</text>
<text x="247.5" y="99.3" transform="rotate(-90 247.5 99.3)">4*152=608</text>
<text x="270.5" y="96.1" transform="rotate(15 270.5 96.1)">12</text>
<text x="225.8" y="109.1" transform="rotate(-90 225.8 109.1)">292</text>
<text x="252.2" y="126.8" transform="rotate(-90 252.2 126.8)">31</text>
<text x="138.9" y="148">50</text>
<text x="131.5" y="155.3" transform="rotate(-90 131.5 155.3)">40</text>
<text x="256.6" y="166.7">76</text>
<text x="259.6" y="176.5" transform="rotate(-90 259.6 176.5)">40</text>
<text x="296.9" y="180.7">1866</text>
<text x="251" y="198.3">53</text>
<text x="322.1" y="208.3" transform="rotate(-90 322.1 208.3)">17</text>
<text x="260.1" y="210.6" transform="rotate(-90 260.1 210.6)">50</text>
<text x="307.6" y="210.4" transform="rotate(-75 307.6 210.4)">12</text>
<text x="146.4" y="222.5">20</text>
<text x="103" y="230.3" transform="rotate(-90 103 230.3)">1866</text>
<text x="115.8" y="230">17</text>
<text x="108.6" y="249.9">50</text>
<text x="282.8" y="255.9">M.Veaz</text>
<text x="282.5" y="260.1">E.Beygi</text>
</g>
<g font-size="2.8" fill="#808000">
<text x="148.6" y="85.5" transform="rotate(-90 148.6 85.5)">6*344=2064</text>
<text x="128.2" y="93.8" transform="rotate(-90 128.2 93.8)">2070</text>
<text x="119.8" y="137.9">678</text>
<text x="132.4" y="137.3" transform="rotate(-90 132.4 137.3)">50</text>
<text x="291.1" y="162.2">13*152=1976</text>
<text x="359.8" y="165.6">80</text>
<text x="295" y="193.5">6*344=2064</text>
<text x="359.8" y="197.9">53</text>
<text x="123.2" y="234.7" transform="rotate(-90 123.2 234.7)">6*344=2064</text>
<text x="139.2" y="235.5" transform="rotate(-90 139.2 235.5)">13*152=1976</text>
</g>
<g font-size="2.8">
<text x="317.1" y="255.9">01/2022</text>
<text x="282.9" y="263.6">D. Dehghani</text>
<text x="317.1" y="260.1">01/2022</text>
<text x="317.1" y="264.2">01/2022</text>
</g>
<g font-size="2">
<text x="277" y="225.8">Note:</text>
<text x="275" y="234.9">UNLESS OTHERWISE SPECIFIED:</text>
<text x="275" y="237.4">DIMENSIONS ARE IN MILLIMETERS</text>
<text x="275" y="239.9">SURFACE FINISH:</text>
<text x="311.3" y="234.5">DEBURR AND</text>
<text x="311.3" y="237">BREAK SHARP</text>
<text x="311.3" y="239.5">EDGES</text>
<text x="342.6" y="236">DO NOT SCALE DRAWING</text>
<text x="391" y="236.6">REVISION:</text>
<text x="403.9" y="236.6">00</text>
<text x="275" y="242.4">TOLERANCES:</text>
<text x="276.6" y="244.9">LINEAR:</text>
<text x="330.2" y="242.4">TITLE:</text>
<text x="391.9" y="243.7">QTY:</text>
<text x="276.6" y="247.4">ANGULAR:</text>
<text x="288.5" y="251.7">NAME</text>
<text x="304.2" y="251.7">SIGNATURE</text>
<text x="321.4" y="251.7">DATE</text>
<text x="274.8" y="255.9">DRAWN</text>
<text x="275.1" y="260.1">CHK'D</text>
<text x="274.6" y="264.2">APPV'D</text>
<text x="275.3" y="268.5">QC</text>
<text x="275" y="273">MATERIAL:</text>
<text x="302.1" y="273">MATERIAL STD.</text>
<text x="330" y="272.5">DWG NO.</text>
<text x="275.6" y="285.6">WEIGHT:</text>
<text x="330.1" y="285.6">SCALE:1:20</text>
<text x="374.5" y="285.6">SHEET 9 OF 9</text>
</g>
</svg>
